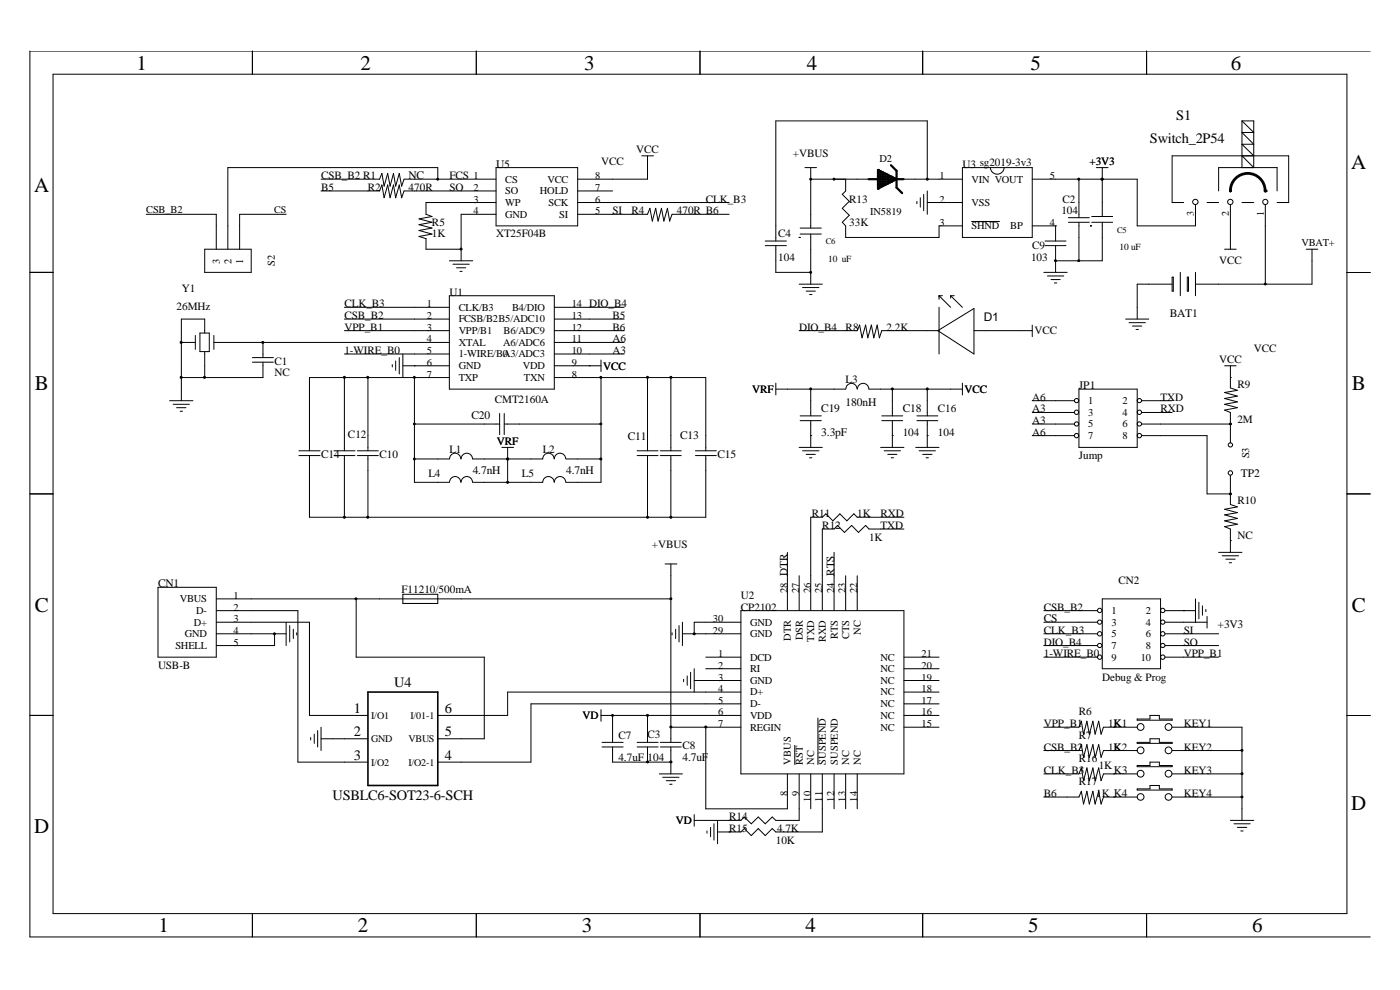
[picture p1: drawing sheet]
<svg xmlns="http://www.w3.org/2000/svg" width="297mm" height="210mm" viewBox="0 0 297 210" stroke-linecap="round" stroke-linejoin="round" font-family="sans-serif">
<g fill="none" stroke="#000" stroke-width=".21">
<path d="M11.3 15.7h274.4v178.1h-274.4zM53.5 10.8v4.9M101 10.8v4.9M148.5 10.8v4.9M195.7 10.8v4.9M243.2 10.8v4.9M290.7 10.8h-284.4v187.9h284.4M68.1 38h12.4l.5-1.2 .5 2.7 .7-2.7 .6 2.7 .7-2.7 .4 2.7 .8-2.7 .5 2.7 .5-1.5h19.5M92.9 38v-2.4h-44.6v17.3M105.2 35.6h17.3v12.3h-17.3zM136.1 33.1h2.5M137.4 33.1v4.9h-14.9"/>
<path d="M170.8 35.6h2.4M172 38h.1M172 38h12.3M172 35.6v12.8M179.4 38v2.5l-.7 .7 1.5 1.5-1.5 1.5 1.5 1.5-1.5 1.5 .7 .7v2.5h19.8v-2.5h5M191.7 38h12.5M196.7 38v-12.4h-32.1v25.5M204.2 35.6h14.8v14.8h-14.8zM210.1 35.5a1.46 1.46 0 0 0 1.5 1.4 1.46 1.46 0 0 0 1.4-1.4M219 38h22.3v9.9h12.3v-4.4M228.9 38v8.2M232.6 35.6h2.5"/>
<path d="M233.8 38h.1M233.8 35.6v10.3M263.5 25.6v10M263.5 25.6h2.5v10l-2.5-2.5M263.5 25.6l2.5 2.5h-2.5l2.5 2.5h-2.5l2.5 2.5M6.3 57.8h5M31 45.5h14.9v7.4M43.4 52.9h9.9v4.9h-9.9zM60.7 45.5h-9.9v7.4M68.1 40.5h12.4l.5-1.3 .5 2.7 .7-2.7 .6 2.7 .7-2.7 .4 2.7 .8-2.7 .5 2.7 .5-1.4h19.5M95.3 55.3h5M96.1 56h3.5"/>
<path d="M96.9 56.8h1.9M97.6 57.6h.4M97.8 52.9h.1M105.2 43h-14.8v2.5l1.2 .4-2.7 .5 2.7 .8-2.7 .5 2.7 .7-2.7 .5 2.7 .7-2.7 .6 1.5 .4v2.3h7.4M105.2 45.5h-7.4v9.8M122.5 40.5h7.5M122.5 43h32.2M122.5 45.5h14.9l.5-1.3 .5 2.7 .7-2.7 .5 2.7 .7-2.7 .5 2.7 .8-2.7 .5 2.7 .5-1.4h12.1M162.3 52.1h4.5M162.3 51.1h4.5M164.6 52.1v5.7h7.4M169.5 50.4h.1"/>
<path d="M169.7 49.6h4.5M169.7 48.4h4.5M172 57.8h.1M172 49.6v10.7M194.5 42.7v.5M195.2 41.9v2M196 41.2v3.5M196.7 43h7.5M196.7 40.5v5M199.2 43h.1M206.1 47h5.9M219 47.9h4.9"/>
<path d="M221.4 57.8h5M221.7 52.1h4.4M221.7 51.1h4.4M222.2 58.5h3.5M223 59.3h1.9M223.9 55.3h.1M223.9 47.9h.1M223.9 47.9v3.2M223.9 52.1v5.7M226.6 47.2h4.5M226.6 46.2h4.5M228.9 47.2v8.1"/>
<path d="M231.3 47.9h.1M231.6 47.2h4.4M231.6 45.9h4.4M233.8 47.2v8.1h-9.9M248.7 58.8h.2v3h-.2zM250.4 57.8v4.9M251.1 43h-2.4v-9.9h24.7v9.9h-2.5M251.9 58.8h.2v3h-.2zM253.6 57.8v4.9M256.1 43h2.4M258.5 40.5v-4.9h12.4v4.9M259.8 52.9h2.4"/>
<path d="M261 43.5v9.4M263.5 43h2.5M268.4 43.5v16.8M277.1 52.9h2.5M278.3 52.9v7.4h-24.7M285.7 57.8h5M38.5 72.6h.1M38.5 72.6h2.9M41.4 71.2v2.9M42.4 70.6h2v4h-2zM43.4 70.6v-2.9h-4.9v17.3M43.4 74.6v5.5"/>
<path d="M45.4 72.6h49.9M45.4 71.2v2.9M53.5 76.8h4.5M53.5 75.9h4.5M55.8 72.6h.1M55.8 76.8v3.3h-17.3M55.8 72.6v3.3M73.1 65.2h22.2M73.1 67.7h22.2M73.1 70.1h22.2M73.1 75.1h22.2M83.2 77.3v.5"/>
<path d="M83.9 76.6v2M84.7 75.9v3.4M85.5 77.6h9.8M85.5 75.1v5M87.9 77.6h.1M95.3 62.7h22.3v19.8h-22.3zM117.6 65.2h14.8M117.6 67.7h14.8M117.6 70.1h14.8M117.6 72.6h14.8M117.6 75.1h14.8M117.6 77.6h9.9"/>
<path d="M125 77.6h.1M127.5 76.4v2.4M169.5 70.1h12.4l.5-1.1 .5 2.7 .7-2.7 .5 2.7 .8-2.7 .5 2.7 .7-2.7 .5 2.7 .5-1.6h12.1M169.5 60.3h4.9M170.3 61h3.4M171 61.8h2M171.7 62.5h.5M199 70.1l7.6-4.7v9.7zM199.2 62.7h.7M199.2 62.7l2.5 2.5M199.2 62.7v.8M199.2 65.2v9.9"/>
<path d="M201.7 62.7h.7M201.7 62.7l2.5 2.5M201.7 62.7v.5M206.6 70.1h12.4M219 69v2.4M223.7 60h.5M238.8 67.7h4.9M239.5 68.4h3.5M240.2 69.2h2M241 69.9h.5M248.7 60.3h-7.4v7.4M259.8 77.6h2.4"/>
<path d="M261 77.6v4.7l1.5 .5-2.7 .5 2.7 .7-2.7 .5 2.7 .8-2.7 .5 2.7 .7-2.7 .5 1.2 .5v6.4M36 85h4.9M36.7 85.8h3.5M37.5 86.5h1.9M38.2 87.2h.5M63.4 95.6h4.5M63.4 96.6h4.5M65.7 96.6v13.1h84v-13.1M70.9 95.6h4.4M70.9 96.6h4.4M73.1 80.1v15.5M73.1 96.6v13.1"/>
<path d="M75.8 95.6h4.5M75.8 96.6h4.5M78.1 80.1v15.5M78.1 96.6v13.1M87.9 80.1h.1M87.9 90h18.1M87.9 97.4h7.4M87.9 80.1v22.2h7.4M95.3 80.1h-29.6v15.5M95.4 97.3a1.19 1.19 0 0 1 1.2-1.2 1.19 1.19 0 0 1 1.1 1.2M97.8 97.3a1.21 1.21 0 0 1 1.2-1.2 1.21 1.21 0 0 1 1.2 1.2M100.3 97.4h14.8"/>
<path d="M106 87.7v4.5M106.5 94.9h2.5M107 90h20.5M107 87.7v4.5M107.7 97.4h.1M107.7 94.9v7.4M115.1 97.3a1.21 1.21 0 0 1 1.2-1.2 1.21 1.21 0 0 1 1.3 1.2M117.6 97.3a1.21 1.21 0 0 1 1.2-1.2 1.21 1.21 0 0 1 1.2 1.2M117.6 80.1h32.1v15.5M120.1 97.4h7.4M127.5 80.1v22.2h-7.4M135.2 95.6h4.4"/>
<path d="M135.2 96.6h4.4M137.4 80.1v15.5M137.4 96.6v13.1M140.1 95.6h4.4M140.1 96.6h4.4M142.3 80.1v15.5M142.3 96.6v13.1M147.5 95.6h4.5M147.5 96.6h4.5M164.6 81.3v2.5M169.5 94.9h4.9M169.7 89.2h4.5"/>
<path d="M169.7 88.2h4.5M170.3 95.6h3.4M171 96.4h2M171.7 97.1h.5M172 92.4h.1M172 82.5v5.7M172 89.2v5.7M181.8 82.5a1.19 1.19 0 0 0-1.2-1.2 1.19 1.19 0 0 0-1.2 1.2h-14.8M181.9 82.5a1.21 1.21 0 0 1 1.2-1.2 1.21 1.21 0 0 1 1.2 1.2M184.4 82.5h19.8M186.8 94.9h5M187.1 89.2h4.4"/>
<path d="M187.1 88.2h4.4M187.6 95.6h3.4M188.3 96.4h2M189.1 97.1h.5M189.3 92.4h.1M189.3 82.5v5.7M189.3 89.2v5.7M194.3 94.9h4.9M194.5 89.2h4.5M194.5 88.2h4.5M195 95.6h3.5M195.7 96.4h2"/>
<path d="M196.5 97.1h.5M196.7 92.4h.1M196.7 82.5v5.7M196.7 89.2v5.7M204.2 81.3v2.5M219 85h8.9M219 87.5h8.9M219 90h8.9M219 92.4h8.9M228.9 82.5h12.4v12.4h-12.4zM242.2 92.4h13.9v12.4h4.9M242.2 85h6.5"/>
<path d="M242.2 87.5h6.5M242.2 90h18.8M261 80.1h.1M261 90h.1M6.3 104.8h5M95.4 102.3a1.19 1.19 0 0 1 1.2-1.2 1.19 1.19 0 0 1 1.1 1.2M97.8 102.3a1.21 1.21 0 0 1 1.2-1.2 1.21 1.21 0 0 1 1.2 1.2M117.6 102.3a1.21 1.21 0 0 0-1.3-1.2 1.21 1.21 0 0 0-1.2 1.2h-14.8M117.6 102.3a1.21 1.21 0 0 1 1.2-1.2 1.21 1.21 0 0 1 1.2 1.2M141.1 119.6h2.5M142.3 119.6v37.9M167 117.2v12.3"/>
<path d="M176.9 117.2v12.3M191.8 109.7h-9.9l-.8-.7-1.4 1.5-1.5-1.5-1.5 1.5-1.5-1.5-.8 .7h-2.4v19.8M191.8 112.2h-7.4l-.8-.7-1.5 1.4-1.4-1.4-1.6 1.4-1.4-1.4-.8 .7h-2.5v17.3M258.5 117.2h5M259.3 117.9h3.5M260 118.6h2M260.8 119.4h.5M261 114.7h.1M261 104.8h.1M261 100.8v6.2l1.5 .5-2.7 .5 2.7 .7-2.7 .5 2.7 .8-2.7 .5 2.7 .7-2.7 .5 1.2 .5v5M285.7 104.8h5M33.5 124.6h12.4v14.8h-12.4z"/>
<path d="M45.9 132h19.8v19.8h12.4M45.9 127h96.4M45.9 129.5h17.3v32.2h14.9M45.9 134.4h14.8M58.2 134.4h.1M58.2 134.4v2.5h-12.3M60.7 132v4.9M61.5 132.7v3.5M62.2 133.5v2M62.9 134.2v.5M75.6 127v12.4h27.1v17.3h-9.8M85.5 126.1h7.4v1.9h-7.4z"/>
<path d="M142.6 134.2v.5M143.3 133.5v2M144.1 132.7v3.5M144.8 134.4h12.4M144.8 132v4.9M147.3 134.4h.1M149.7 139.4h7.5M157.2 129.5h34.6v34.7h-34.6zM157.2 132h-9.9v2.4M169.5 122.1v7.4M179.4 122.1v7.4M181.9 122.1v7.4"/>
<path d="M191.8 139.4h7.4M221.4 129.5h11.4M221.4 132h11.4M221.4 134.4h11.4M221.4 136.9h11.4M221.4 139.4h11.4M233.8 127h12.4v14.9h-12.4zM247.2 129.5h6.4M247.2 132h8.9M247.2 134.4h11.3M247.2 136.9h11.3M247.2 139.4h11.3"/>
<path d="M251.1 129.5h.1M253.6 127v5M254.3 127.8v3.5M255.1 128.5v2M255.8 129.3v.4M256.1 130.8v2.4M6.3 151.8h5M65.9 156.5v.5M66.7 155.7v2M67.4 155v3.4M68.1 156.7h10M68.1 154.3v4.9"/>
<path d="M127.5 151.8h29.7M127.5 150.5v2.5M127.7 157.5h4.5M127.7 158.4h4.5M130 151.8h.1M130 158.4v3.3h12.3M130 151.8v5.7M135.2 157.5h4.4M135.2 158.4h4.4M137.4 151.8v5.7M137.4 158.4v3.3M140.1 157.5h4.4"/>
<path d="M140.1 158.4h4.4M142.3 154.3h.1M142.3 154.3h14.9M142.3 158.4v5.8M145 144.1v.5M145.8 143.4v2M146.5 142.6v3.5M147.3 144.3h9.9M147.3 141.9v4.9M149.7 144.3h.1M149.7 154.3h.1M149.7 141.9h7.5"/>
<path d="M149.7 154.3v17.3h17.3v-7.4M157.2 146.8h-49.5v5h-14.8M157.2 149.3h-44.6v12.4h-19.7M168.6 158.1v4.1M173.5 152.3v9.9M191.8 151.8h7.4M191.8 141.9h7.4M191.8 154.3h7.4M191.8 144.3h7.4M191.8 146.8h7.4M191.8 149.3h7.4M221.4 154.3h7.5l.5-1.3 .5 2.7 .7-2.7 .5 2.7 .8-2.7 .4 2.7 .8-2.7 .5 2.7 .5-1.4h7.2"/>
<path d="M221.4 159.2h7.5l.5-1.3 .5 2.7 .7-2.7 .5 2.7 .8-2.7 .4 2.7 .8-2.7 .5 2.7 .5-1.4h7.2M236.3 159.2h.1M236.3 154.3h.1M241.3 152.5h2.7v-.7h1.9v.7h2.8v.3h-7.4zM241.3 157.5h2.7v-.8h1.9v.8h2.8v.2h-7.4zM248.7 154.3h14.8v19.7M248.7 159.2h14.8M285.7 151.8h5M137.4 161.7h.1M139.9 164.2h4.9M140.6 164.9h3.5M141.3 165.6h2"/>
<path d="M142.1 166.4h.5M142.3 161.7h.1M147.3 172.8v2.5M150 176.3v.4M150.7 175.5v2M151.5 174.7v3.5M152.2 174v5M154.7 176.5h.1M169.5 164.2v9.8h-4.9l-.8-.7-1.5 1.4-1.4-1.4-1.5 1.4-1.5-1.4-.7 .7h-9.9M172 164.2v7.4M174.4 164.2v12.3h-9.8l-.8-.7-1.5 1.4-1.4-1.4-1.5 1.4-1.5-1.4-.7 .7h-5M176.9 164.2v7.4"/>
<path d="M179.4 164.2v7.4M181.9 164.2v7.4M221.4 164.2h7.5l.5-1.3 .5 2.7 .7-2.7 .5 2.7 .8-2.7 .4 2.7 .8-2.7 .5 2.7 .5-1.4h7.2M221.4 169.1h7.5l.5-1.3 .5 2.8 .7-2.8 .5 2.8 .8-2.8 .4 2.8 .8-2.8 .5 2.8 .5-1.5h7.2M236.3 169.1h.1M236.3 164.2h.1M241.3 162.4h2.7v-.7h1.9v.7h2.8v.2h-7.4zM241.3 167.3h2.7v-.7h1.9v.7h2.8v.3h-7.4zM248.7 164.2h14.8M248.7 169.1h14.8M261 174h5M261.8 174.7h3.4"/>
<path d="M262.5 175.5h2M263.2 176.3h.5M53.5 193.8v4.9M101 193.8v4.9M148.5 193.8v4.9M195.7 193.8v4.9M243.2 193.8v4.9"/>
<circle cx="253.6" cy="42.8" r=".56"/>
<circle cx="261" cy="42.8" r=".56"/>
<circle cx="268.4" cy="42.8" r=".55"/>
<circle cx="228.4" cy="87.5" r=".47"/>
<circle cx="228.4" cy="92.4" r=".47"/>
<circle cx="228.4" cy="89.9" r=".46"/>
<circle cx="228.4" cy="85" r=".46"/>
<circle cx="241.7" cy="87.5" r=".47"/>
<circle cx="241.7" cy="92.4" r=".47"/>
<circle cx="241.7" cy="89.9" r=".46"/>
<circle cx="241.7" cy="85" r=".46"/>
<circle cx="261" cy="94.4" r=".46"/>
<circle cx="261" cy="100.3" r=".47"/>
<circle cx="233.3" cy="129.5" r=".47"/>
<circle cx="233.3" cy="134.4" r=".47"/>
<circle cx="233.3" cy="139.4" r=".47"/>
<circle cx="233.3" cy="132" r=".46"/>
<circle cx="233.3" cy="136.9" r=".46"/>
<circle cx="246.7" cy="129.5" r=".47"/>
<circle cx="246.7" cy="139.4" r=".47"/>
<circle cx="246.7" cy="134.4" r=".47"/>
<circle cx="246.7" cy="132" r=".46"/>
<circle cx="246.7" cy="136.9" r=".46"/>
<circle cx="242" cy="154.2" r=".72"/>
<circle cx="242" cy="159.2" r=".72"/>
<circle cx="247.9" cy="154.2" r=".72"/>
<circle cx="247.9" cy="159.2" r=".72"/>
<circle cx="242" cy="164.1" r=".72"/>
<circle cx="242" cy="169.1" r=".71"/>
<circle cx="247.9" cy="164.1" r=".72"/>
<circle cx="247.9" cy="169.1" r=".71"/>
</g>
<g fill="none" stroke="#000" stroke-width=".47">
<path d="M184.3 38h7.4M186.3 36.1l3.9 1.9-3.9 2zM186.3 39.5h.9M186.3 39h1.9M186.3 38.5h2.9M186.3 37.5h3M186.3 37h2M186.3 36.5h.9M186.3 36.1v3.9M186.8 36.3v3.4M187.3 36.6v2.8M187.8 36.8v2.4"/>
<path d="M188.3 37.1v1.9M188.8 37.3v1.4M189 35l1.2 1.2v3.6l1.2 1.2M189.3 37.6v.9M189.8 37.8v.4"/>
</g>
<g fill="#000">
<circle cx="186.3" cy="40" r=".23"/>
<circle cx="186.3" cy="36.1" r=".23"/>
<circle cx="268.4" cy="40.5" r=".3"/>
</g>
<path d="M78.1 146.8h14.8v19.8h-14.8z" fill="none" stroke="#000" stroke-width=".34"/>
<path d="M261 40.5a3.7 3.7 0 0 1 3.7-3.7 3.7 3.7 0 0 1 3.7 3.7" fill="none" stroke="#000" stroke-width=".59"/>
<g fill="#000" stroke="#000" stroke-width=".21">
<circle cx="92.8" cy="38" r=".2"/>
<circle cx="172" cy="38" r=".2"/>
<circle cx="176.9" cy="38" r=".2"/>
<circle cx="196.7" cy="38" r=".21"/>
<circle cx="228.8" cy="38" r=".21"/>
<circle cx="233.8" cy="38" r=".21"/>
<circle cx="97.8" cy="52.8" r=".2"/>
<circle cx="172" cy="57.8" r=".2"/>
<circle cx="223.9" cy="55.3" r=".2"/>
<circle cx="228.9" cy="55.3" r=".2"/>
<circle cx="38.4" cy="72.6" r=".21"/>
<circle cx="55.7" cy="72.6" r=".21"/>
<circle cx="268.4" cy="60.3" r=".2"/>
<circle cx="38.4" cy="80" r=".21"/>
<circle cx="43.4" cy="80" r=".21"/>
<circle cx="73.1" cy="80" r=".21"/>
<circle cx="78" cy="80" r=".21"/>
<circle cx="87.9" cy="80" r=".2"/>
<circle cx="87.9" cy="97.3" r=".2"/>
<circle cx="87.9" cy="89.9" r=".19"/>
<circle cx="107.7" cy="97.4" r=".21"/>
<circle cx="127.5" cy="80" r=".21"/>
<circle cx="127.5" cy="97.4" r=".21"/>
<circle cx="127.5" cy="89.9" r=".2"/>
<circle cx="137.4" cy="80" r=".21"/>
<circle cx="142.3" cy="80" r=".21"/>
<circle cx="172" cy="82.5" r=".2"/>
<circle cx="189.3" cy="82.5" r=".21"/>
<circle cx="196.7" cy="82.5" r=".21"/>
<circle cx="261" cy="89.9" r=".2"/>
<circle cx="73.1" cy="109.7" r=".21"/>
<circle cx="78" cy="109.7" r=".21"/>
<circle cx="107.7" cy="102.3" r=".21"/>
<circle cx="137.4" cy="109.7" r=".21"/>
<circle cx="142.3" cy="109.7" r=".21"/>
<circle cx="261" cy="104.8" r=".21"/>
<circle cx="58.2" cy="134.4" r=".2"/>
<circle cx="75.5" cy="127" r=".2"/>
<circle cx="142.3" cy="127" r=".2"/>
<circle cx="147.3" cy="134.4" r=".21"/>
<circle cx="129.9" cy="151.7" r=".2"/>
<circle cx="137.4" cy="151.8" r=".21"/>
<circle cx="142.3" cy="154.2" r=".21"/>
<circle cx="149.7" cy="154.2" r=".21"/>
<circle cx="263.5" cy="159.2" r=".21"/>
<circle cx="137.4" cy="161.6" r=".21"/>
<circle cx="142.3" cy="161.6" r=".21"/>
<circle cx="263.5" cy="164.1" r=".21"/>
<circle cx="263.5" cy="169.1" r=".2"/>
</g>
<g font-size="4.4">
<text x="28.9" y="14.8">1</text>
<text x="76.4" y="14.8">2</text>
<text x="123.9" y="14.8">3</text>
<text x="171.1" y="14.8">4</text>
<text x="218.6" y="14.8">5</text>
<text x="261.1" y="14.8">6</text>
<text x="286.7" y="35.8">A</text>
<text x="7.2" y="40.7">A</text>
<text x="7.4" y="82.8">B</text>
<text x="286.8" y="82.8">B</text>
<text x="7.4" y="129.7">C</text>
<text x="286.8" y="129.7">C</text>
<text x="286.7" y="171.8">D</text>
<text x="7.2" y="176.7">D</text>
<text x="33.6" y="197.8">1</text>
<text x="75.9" y="197.8">2</text>
<text x="123.4" y="197.8">3</text>
<text x="170.9" y="197.8">4</text>
<text x="218.1" y="197.8">5</text>
<text x="265.6" y="197.8">6</text>
</g>
<g font-size="3.1">
<text x="249.5" y="25.4">S1</text>
<text x="244" y="30.4">Switch_2P54</text>
<text x="83.6" y="145.8">U4</text>
<text x="75" y="151.2">1</text>
<text x="94.4" y="151.2">6</text>
<text x="75" y="156.2">2</text>
<text x="75" y="161.2">3</text>
<text x="94.4" y="156.2">5</text>
<text x="94.4" y="161.2">4</text>
<text x="70.6" y="169.7">USBLC6-SOT23-6-SCH</text>
</g>
<text font-size="2.5" x="208.7" y="68">D1</text>
<g font-size="2.4">
<text x="105.2" y="35.6">U5</text>
<text x="127.5" y="35">VCC</text>
<text x="135" y="32.5">VCC</text>
<text x="168.2" y="33.3">+VBUS</text>
<text x="204.2" y="35.6">U3 sg2019-3v3</text>
<text x="231.1" y="35">+3V3</text>
<text x="68.1" y="38">CSB_B2 R1</text>
<text x="68.1" y="40.5">B5</text>
<text x="78.1" y="40.5">R2</text>
<text x="86.7" y="38">NC</text>
<text x="86.7" y="40.5">470R</text>
<text x="95.3" y="40.5">SO</text>
<text x="95.3" y="38">FCS 1</text>
<text x="91.6" y="47.9">R5</text>
<text x="130" y="45.5">SI</text>
<text x="133.9" y="45.5">R4</text>
<text x="143.6" y="45.5">470R B6</text>
<text x="149.7" y="43">CLK_B3</text>
<text x="180.2" y="43">R13</text>
<text x="180.2" y="47.9">33K</text>
<text x="225.2" y="45.5">104</text>
<text x="225.4" y="43">C2</text>
<text x="91.6" y="50.4">1K</text>
<text x="105.2" y="50.4">XT25F04B</text>
<text x="165.1" y="50.4">C4</text>
<text x="219" y="52.9">C9</text>
<text x="165.1" y="55.3">104</text>
<text x="218.7" y="55.3">103</text>
<text x="258.6" y="56">VCC</text>
<text x="37.5" y="65.9">26MHz</text>
<text x="38.6" y="61.9">Y1</text>
<text x="73.1" y="65.2">CLK_B3</text>
<text x="95.3" y="62.7">U1</text>
<text x="73.1" y="67.7">CSB_B2</text>
<text x="73.1" y="70.1">VPP_B1</text>
<text x="130" y="67.7">B5</text>
<text x="130" y="70.1">B6</text>
<text x="169.5" y="70.1">DIO_B4</text>
<text x="179.4" y="70.1">R8</text>
<text x="188.1" y="70.1">2.2K</text>
<text x="219.4" y="70.9">VCC</text>
<text x="248.2" y="67.2">BAT1</text>
<text x="58.2" y="77.3">C1</text>
<text x="73.1" y="75.1">1-WIRE_B0</text>
<text x="130" y="72.6">A6</text>
<text x="130" y="75.1">A3</text>
<text x="258.6" y="77.1">VCC</text>
<text x="266" y="74.6">VCC</text>
<text x="58.2" y="79.8">NC</text>
<text x="128" y="78.4">VCC</text>
<text x="159.5" y="83.3">VRF</text>
<text x="179.4" y="81.3">L3</text>
<text x="204.6" y="83.3">VCC</text>
<text x="228.9" y="82.5">JP1</text>
<text x="262.5" y="82.3">R9</text>
<text x="100" y="89">C20</text>
<text x="105" y="85.5">CMT2160A</text>
<text x="174.2" y="87.5">C19</text>
<text x="179.4" y="86.2">180nH</text>
<text x="191.5" y="87.5">C18</text>
<text x="199" y="87.5">C16</text>
<text x="219" y="87.5">A3</text>
<text x="219" y="85">A6</text>
<text x="219" y="90">A3</text>
<text x="246.2" y="85">TXD</text>
<text x="246.2" y="87.5">RXD</text>
<text x="262.5" y="89.7">2M</text>
<text x="73.8" y="92.9">C12</text>
<text x="105.4" y="94.4">VRF</text>
<text x="133.2" y="93.4">C11</text>
<text x="144.3" y="93.2">C13</text>
<text x="174.2" y="92.4">3.3pF</text>
<text x="191.5" y="92.4">104</text>
<text x="199" y="92.4">104</text>
<text x="219" y="92.4">A6</text>
<text x="68.1" y="97.1">C14</text>
<text x="80.5" y="97.1">C10</text>
<text x="90.9" y="101.1">L4</text>
<text x="95.3" y="96.1">L1</text>
<text x="100.3" y="100.6">4.7nH</text>
<text x="110.7" y="101.1">L5</text>
<text x="115.1" y="96.1">L2</text>
<text x="120.1" y="100.6">4.7nH</text>
<text x="152.2" y="97.1">C15</text>
<text x="228.9" y="97.4">Jump</text>
<text x="263.2" y="101.1">TP2</text>
<text x="262.5" y="107">R10</text>
<text x="172.2" y="109.7">R11</text>
<text x="174.4" y="112.2">R12</text>
<text x="181.9" y="109.7">1K</text>
<text x="186.8" y="112.2">TXD</text>
<text x="186.8" y="109.7">RXD</text>
<text x="138.3" y="116.2">+VBUS</text>
<text x="184.4" y="114.7">1K</text>
<text x="262.5" y="114.4">NC</text>
<text x="33.5" y="124.6">CN1</text>
<text x="85.2" y="125.8">F11210/500mA</text>
<text x="237.3" y="123.8">CN2</text>
<text x="157.2" y="127">U2</text>
<text x="157.2" y="129.5">CP2102</text>
<text x="221.4" y="129.5">CSB_B2</text>
<text x="221.4" y="132">CS</text>
<text x="221.4" y="134.4">CLK_B3</text>
<text x="221.4" y="136.9">DIO_B4</text>
<text x="251.1" y="136.9">SO</text>
<text x="251.1" y="134.4">SI</text>
<text x="258.3" y="133.3">+3V3</text>
<text x="33.5" y="141.9">USB-B</text>
<text x="221.4" y="139.4">1-WIRE_B0</text>
<text x="251.1" y="139.4">VPP_B1</text>
<text x="233.8" y="144.3">Debug &amp; Prog</text>
<text x="123.6" y="152.6">VD</text>
<text x="221.4" y="154.3">VPP_B1</text>
<text x="228.9" y="151.8">R6</text>
<text x="235.1" y="154.3">1K</text>
<text x="236.3" y="154.3">K1</text>
<text x="251.1" y="154.3">KEY1</text>
<text x="131.2" y="156.7">C7</text>
<text x="131.2" y="161.4">4.7uF</text>
<text x="137.4" y="156.5">C3</text>
<text x="137.4" y="161.4">104</text>
<text x="144.8" y="159">C8</text>
<text x="144.8" y="161.4">4.7uF</text>
<text x="221.4" y="159.2">CSB_B2</text>
<text x="228.9" y="156.7">R7</text>
<text x="228.9" y="161.7">R16</text>
<text x="235.1" y="159.2">1K</text>
<text x="236.3" y="159.2">K2</text>
<text x="251.1" y="159.2">KEY2</text>
<text x="221.4" y="164.2">CLK_B3</text>
<text x="228.9" y="166.6">R17</text>
<text x="233.1" y="163.1">1K</text>
<text x="236.3" y="164.2">K3</text>
<text x="251.1" y="164.2">KEY3</text>
<text x="221.4" y="169.1">B6</text>
<text x="232.6" y="169.1">1K K4</text>
<text x="251.1" y="169.1">KEY4</text>
<text x="143.4" y="174.8">VD</text>
<text x="154.7" y="174">R14</text>
<text x="154.7" y="176.5">R15</text>
<text x="164.6" y="179">10K</text>
<text x="164.8" y="176.5">4.7K</text>
</g>
<g font-size="2.2">
<text x="186.6" y="34.3">D2</text>
<text x="100.4" y="40.5">2</text>
<text x="107.2" y="38.7">CS</text>
<text x="107.2" y="41.2">SO</text>
<text x="114.5" y="41.2">HOLD</text>
<text x="116.2" y="38.7">VCC</text>
<text x="126.2" y="40.5">7</text>
<text x="126.2" y="38">8</text>
<text x="199.3" y="38">1</text>
<text x="206.1" y="38.7">VIN VOUT</text>
<text x="222.7" y="38">5</text>
<text x="31" y="45.2">CSB_B2</text>
<text x="100.4" y="43">3</text>
<text x="100.4" y="45.5">4</text>
<text x="107.2" y="43.7">WP</text>
<text x="107.2" y="46.2">GND</text>
<text x="116.4" y="43.7">SCK</text>
<text x="118.7" y="46.2">SI</text>
<text x="126.2" y="45.5">5</text>
<text x="126.2" y="43">6</text>
<text x="184.6" y="45.7">IN5819</text>
<text x="199.3" y="43">2</text>
<text x="199.3" y="47.9">3</text>
<text x="206.1" y="43.7">VSS</text>
<text x="222.7" y="47.9">4</text>
<text x="206.1" y="48.6">SHND</text>
<text x="214.3" y="48.6">BP</text>
<text x="276.1" y="52.1">VBAT+</text>
<text x="46.6" y="56" transform="rotate(-90 46.6 56)">3</text>
<text x="49.1" y="56" transform="rotate(-90 49.1 56)">2</text>
<text x="51.6" y="56" transform="rotate(-90 51.6 56)">1</text>
<text x="58.3" y="56.4" transform="rotate(-90 58.3 56.4)">S2</text>
<text x="90.5" y="65.2">1</text>
<text x="97.3" y="65.9">CLK/B3</text>
<text x="108.6" y="65.9">B4/DIO</text>
<text x="121.3" y="65.2">14 DIO_B4</text>
<text x="90.5" y="67.7">2</text>
<text x="90.5" y="70.1">3</text>
<text x="97.3" y="68.4">FCSB/B2B5/ADC10</text>
<text x="97.3" y="70.9">VPP/B1</text>
<text x="106.8" y="70.9">B6/ADC9</text>
<text x="121.3" y="70.1">12</text>
<text x="121.3" y="67.7">13</text>
<text x="90.5" y="72.6">4</text>
<text x="90.5" y="75.1">5</text>
<text x="90.5" y="77.6">6</text>
<text x="97.3" y="73.4">XTAL</text>
<text x="97.3" y="75.8">1-WIRE/B0</text>
<text x="106.8" y="75.8">A3/ADC3</text>
<text x="106.8" y="73.4">A6/ADC6</text>
<text x="121.3" y="77.6">9</text>
<text x="121.3" y="75.1">10</text>
<text x="121.3" y="72.6">11</text>
<text x="90.5" y="80.1">7</text>
<text x="97.3" y="78.3">GND</text>
<text x="97.3" y="80.8">TXP</text>
<text x="110.9" y="78.3">VDD</text>
<text x="111.2" y="80.8">TXN</text>
<text x="121.3" y="80.1">8</text>
<text x="230.8" y="85.7">1</text>
<text x="230.8" y="88.2">3</text>
<text x="238.2" y="85.7">2</text>
<text x="238.2" y="88.2">4</text>
<text x="230.8" y="90.7">5</text>
<text x="230.8" y="93.1">7</text>
<text x="238.2" y="90.7">6</text>
<text x="238.2" y="93.1">8</text>
<text x="265" y="97.2" transform="rotate(-90 265 97.2)">S3</text>
<text x="167" y="125.8" transform="rotate(-90 167 125.8)">28 DTR</text>
<text x="169.5" y="125.8" transform="rotate(-90 169.5 125.8)">27</text>
<text x="172" y="125.8" transform="rotate(-90 172 125.8)">26</text>
<text x="174.4" y="125.8" transform="rotate(-90 174.4 125.8)">25</text>
<text x="176.9" y="125.8" transform="rotate(-90 176.9 125.8)">24 RTS</text>
<text x="179.4" y="125.8" transform="rotate(-90 179.4 125.8)">23</text>
<text x="181.9" y="125.8" transform="rotate(-90 181.9 125.8)">22</text>
<text x="38.2" y="127.8">VBUS</text>
<text x="41.6" y="130.3">D-</text>
<text x="49.6" y="127">1</text>
<text x="49.6" y="129.5">2</text>
<text x="49.6" y="132">3</text>
<text x="151.2" y="132">30</text>
<text x="235.8" y="130.3">1</text>
<text x="243.1" y="130.3">2</text>
<text x="37.2" y="137.7">SHELL</text>
<text x="39.2" y="135.2">GND</text>
<text x="41.1" y="132.7">D+</text>
<text x="49.6" y="134.4">4</text>
<text x="49.6" y="136.9">5</text>
<text x="151.2" y="134.4">29</text>
<text x="159.1" y="135.2">GND</text>
<text x="159.1" y="132.7">GND</text>
<text x="167.8" y="136" transform="rotate(-90 167.8 136)">DTR</text>
<text x="170.3" y="135.8" transform="rotate(-90 170.3 135.8)">DSR</text>
<text x="172.8" y="136.1" transform="rotate(-90 172.8 136.1)">TXD</text>
<text x="175.2" y="136.2" transform="rotate(-90 175.2 136.2)">RXD</text>
<text x="177.7" y="135.6" transform="rotate(-90 177.7 135.6)">RTS</text>
<text x="180.2" y="135.6" transform="rotate(-90 180.2 135.6)">CTS</text>
<text x="182.6" y="134.6" transform="rotate(-90 182.6 134.6)">NC</text>
<text x="235.8" y="132.7">3</text>
<text x="235.8" y="135.2">5</text>
<text x="235.8" y="137.7">7</text>
<text x="243.1" y="132.7">4</text>
<text x="243.1" y="135.2">6</text>
<text x="243.1" y="137.7">8</text>
<text x="152.3" y="139.4">1</text>
<text x="152.3" y="141.9">2</text>
<text x="159.1" y="140.1">DCD</text>
<text x="159.1" y="142.6">RI</text>
<text x="186.8" y="142.6">NC</text>
<text x="186.8" y="140.1">NC</text>
<text x="195.5" y="141.9">20</text>
<text x="195.5" y="139.4">21</text>
<text x="235.8" y="140.1">9</text>
<text x="242" y="140.1">10</text>
<text x="152.3" y="144.3">3</text>
<text x="152.3" y="146.8">4</text>
<text x="152.3" y="149.3">5</text>
<text x="159.1" y="145.1">GND</text>
<text x="159.1" y="147.5">D+</text>
<text x="186.8" y="147.5">NC</text>
<text x="186.8" y="145.1">NC</text>
<text x="195.5" y="149.3">17</text>
<text x="195.5" y="146.8">18</text>
<text x="195.5" y="144.3">19</text>
<text x="152.3" y="151.8">6</text>
<text x="152.3" y="154.3">7</text>
<text x="159.1" y="150">D-</text>
<text x="159.1" y="152.5">VDD</text>
<text x="159.1" y="155">REGIN</text>
<text x="186.8" y="155">NC</text>
<text x="186.8" y="152.5">NC</text>
<text x="186.8" y="150">NC</text>
<text x="195.5" y="154.3">15</text>
<text x="195.5" y="151.8">16</text>
<text x="167.8" y="162.2" transform="rotate(-90 167.8 162.2)">VBUS</text>
<text x="170.3" y="162.2" transform="rotate(-90 170.3 162.2)">RST</text>
<text x="172.8" y="162.2" transform="rotate(-90 172.8 162.2)">NC</text>
<text x="175.2" y="162.2" transform="rotate(-90 175.2 162.2)">SUSPEND</text>
<text x="177.7" y="162.2" transform="rotate(-90 177.7 162.2)">SUSPEND</text>
<text x="180.2" y="162.2" transform="rotate(-90 180.2 162.2)">NC</text>
<text x="182.6" y="162.2" transform="rotate(-90 182.6 162.2)">NC</text>
<text x="167" y="168.9" transform="rotate(-90 167 168.9)">8</text>
<text x="169.5" y="168.9" transform="rotate(-90 169.5 168.9)">9</text>
<text x="172" y="170" transform="rotate(-90 172 170)">10</text>
<text x="174.4" y="170" transform="rotate(-90 174.4 170)">11</text>
<text x="176.9" y="170" transform="rotate(-90 176.9 170)">12</text>
<text x="179.4" y="170" transform="rotate(-90 179.4 170)">13</text>
<text x="181.9" y="170" transform="rotate(-90 181.9 170)">14</text>
</g>
<g font-size="2.1">
<text x="58.2" y="45.2">CS</text>
<text x="253.3" y="45.8" transform="rotate(-90 253.3 45.8)">3</text>
<text x="260.7" y="45.8" transform="rotate(-90 260.7 45.8)">2</text>
<text x="268.1" y="45.8" transform="rotate(-90 268.1 45.8)">1</text>
<text x="78.8" y="152.5">I/O1</text>
<text x="87.1" y="152.5">I/01-1</text>
<text x="78.8" y="157.4">GND</text>
<text x="86.6" y="157.4">VBUS</text>
<text x="78.8" y="162.4">I/O2</text>
<text x="86.6" y="162.4">I/O2-1</text>
</g>
<g font-size="2">
<text x="237.5" y="53.1">10 uF</text>
<text x="175.7" y="55.6">10 uF</text>
</g>
<g font-size="1.8">
<text x="175.2" y="51.9">C6</text>
<text x="237" y="49.4">C5</text>
</g>
</svg>
